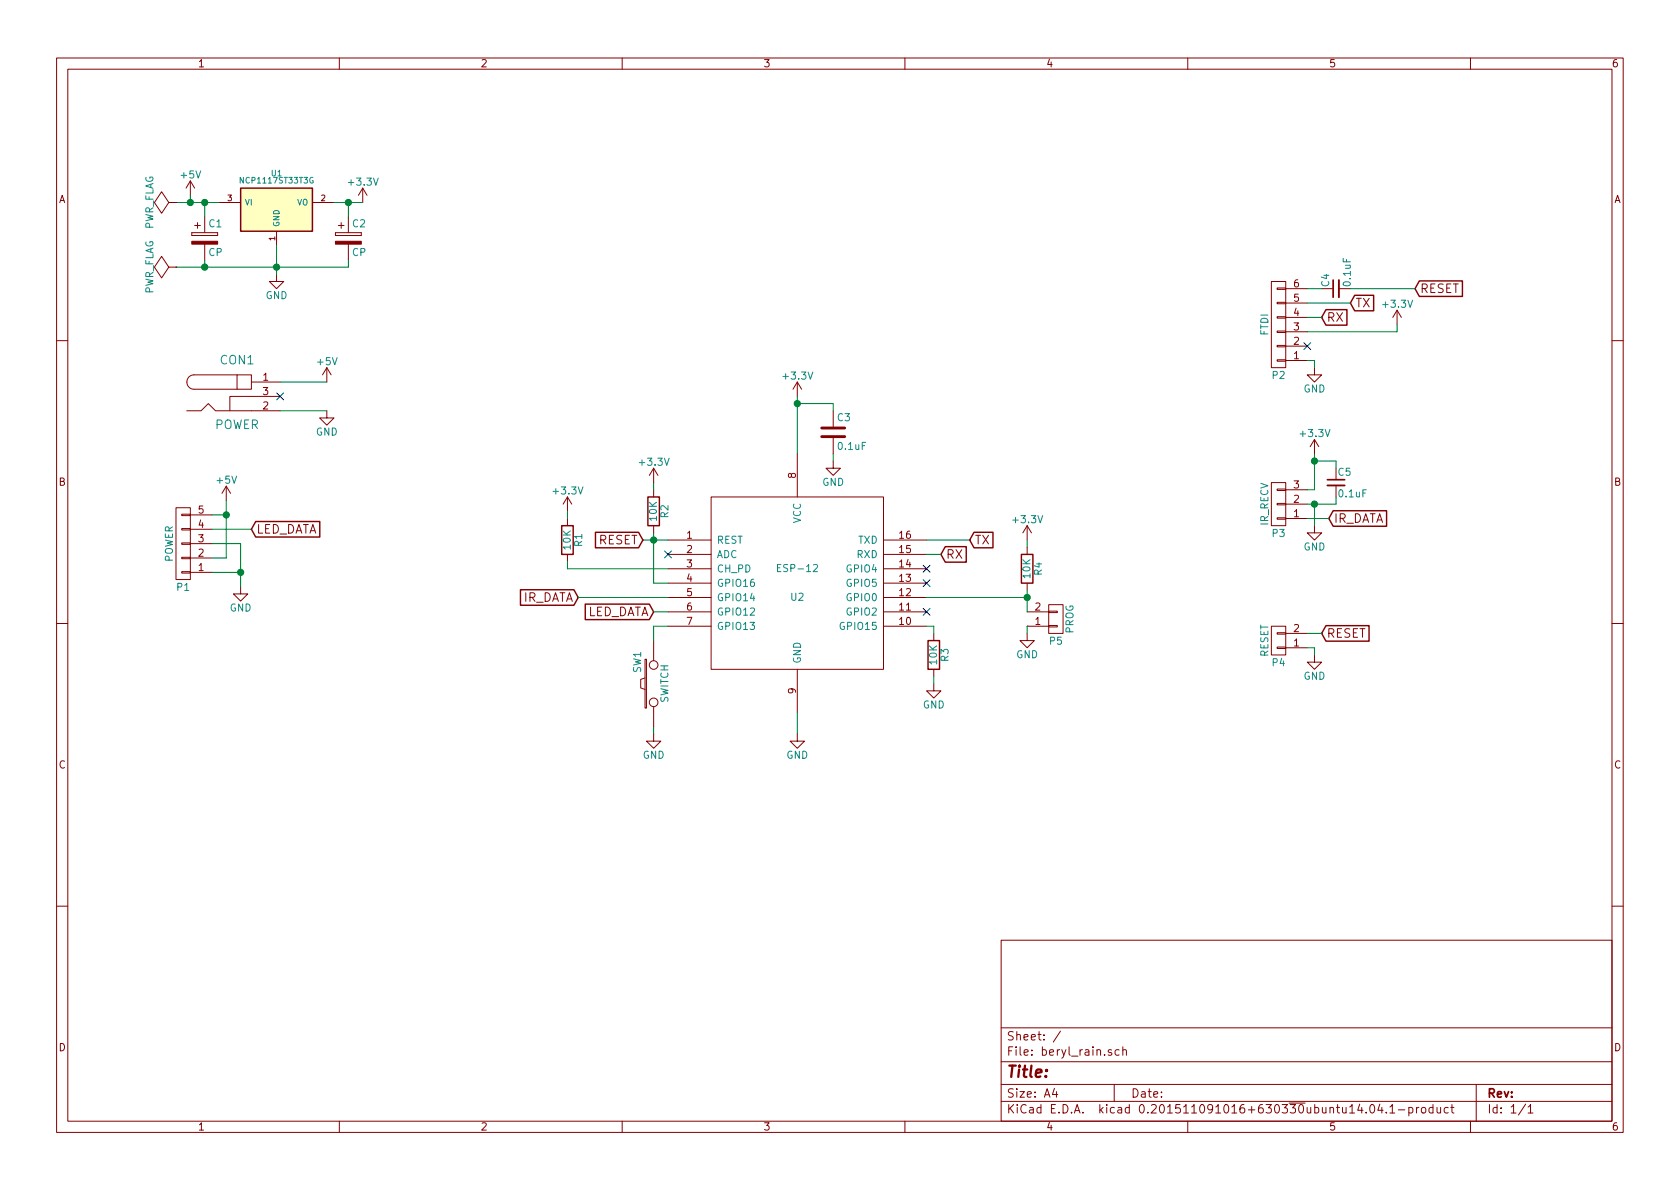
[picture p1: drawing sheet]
<svg xmlns="http://www.w3.org/2000/svg" width="297mm" height="210mm" viewBox="0 0 297 210" stroke-linecap="round" stroke-linejoin="round" font-family="sans-serif">
<g fill="none" stroke="#840000" stroke-width=".18">
<path d="M10 10.3h277v189.9h-277zM12 12.2h273v186.1h-273zM60 10.3v1.9M110 10.3v1.9M160 10.3v1.9M210 10.3v1.9M260 10.3v1.9M29.8 35.8l-1.2-1.9-1.3 1.9 1.3 1.9 1.2-1.9h1.3M31.1 35.8h.1M33.7 32l-.8 1.3M33.7 32v2.5M33.7 32l.7 1.3"/>
<path d="M34.4 39.9h1M34.9 39.4v1M36.2 38.3v2.8M38.7 35.8h3.8M55.2 35.8h3.9M59.8 39.9h1M60.3 39.4v1M61.6 38.3v2.8M64.1 33.3l-.7 1.2M64.1 33.3v2.5M64.1 33.3l.8 1.2M29.8 47.2l-1.2-1.9-1.3 1.9 1.3 1.9 1.2-1.9h1.3"/>
<path d="M31.1 47.2h.1M33.9 41.1v.6zM33.9 41.7h4.6zM33.9 41.1h4.6zM36.2 43.2v2.8M38.5 41.1v.6zM48.9 48.5v1.3h1.3l-1.3 1.2-1.3-1.2h1.3M48.9 40.9v2.5M59.3 41.1v.6zM59.3 41.7h4.6zM59.3 41.1h4.6zM61.6 43.2v2.8"/>
<path d="M63.9 41.1v.6zM224.8 49.8h2.5v15.2h-2.5zM225.8 50.9h1.5v.3h-1.5zM225.8 53.5h1.5v.2h-1.5zM225.8 56h1.5v.3h-1.5zM225.8 58.5h1.5v.3h-1.5zM227.3 58.7h3.8M227.3 56.1h3.8M227.3 53.6h3.8M227.3 51h3.8M236.7 51h2.1M247 54.9l-.7 1.2"/>
<path d="M247 54.9v2.5M247 54.9l.8 1.2M10 60.2h2M33 72.6h2.6l1.2-1.2 1.3 1.2h11.4M41.9 66.3h2.5v2.5h-2.5zM41.9 66.3h-7.6a1.27 1.27 0 0 0-1.3 1.3 1.27 1.27 0 0 0 1.3 1.2h7.6M44.4 67.6h5.1M49.5 70.1h-8.9v2.5M57.8 72.6v1.3h1.3l-1.3 1.3-1.3-1.3h1.3M57.8 65l-.8 1.3M57.8 65v2.6M57.8 65l.7 1.3"/>
<path d="M141 67.6v2.5M141 67.6l-.8 1.2M141 67.6l.7 1.2M147.3 72.6v2.8M147.3 77.5v2.8M225.8 61.1h1.5v.2h-1.5zM225.8 63.6h1.5v.3h-1.5zM227.3 63.7h3.8M227.3 61.2h3.8M232.4 65v1.3h1.3l-1.3 1.3-1.3-1.3h1.3M232.4 77.7l-.8 1.3M232.4 77.7v2.6"/>
<path d="M232.4 77.7l.8 1.3M285 60.2h2M31.1 89.8h2.6v12.7h-2.6zM32.1 90.9h1.6v.3h-1.6zM32.1 93.5h1.6v.2h-1.6zM32.1 96h1.6v.3h-1.6zM32.1 98.5h1.6v.3h-1.6zM33.7 98.7h3.8M33.7 96.1h3.8M33.7 93.6h3.8M33.7 91.1h3.8M40 86l-.8 1.2"/>
<path d="M40 86v2.5M40 86l.8 1.2M100.3 87.9v2.5M100.3 91.7v1.3M100.3 98v1.3M100.3 87.9l-.7 1.2M100.3 87.9l.8 1.2M115.6 82.8v2.5M115.6 86.6v1.3M115.6 93v1.2M115.6 82.8l-.8 1.3M115.6 82.8l.7 1.3"/>
<path d="M118.1 95.5h7.6M118.1 98h7.6M125.7 87.9h30.5v30.5h-30.5zM141 80.3v7.6M147.3 81.5v1.3h1.3l-1.3 1.3-1.3-1.3h1.3M156.2 95.5h7.6M156.2 98h7.6M181.6 93v2.5M181.6 96.8v1.2M181.6 93l-.8 1.2M181.6 93l.8 1.2M224.8 85.3h2.5v7.7h-2.5z"/>
<path d="M225.8 86.5h1.5v.2h-1.5zM225.8 89h1.5v.3h-1.5zM225.8 91.6h1.5v.2h-1.5zM227.3 91.7h3.8M227.3 89.1h3.8M227.3 86.6h3.8M232.4 93v1.2h1.3l-1.3 1.3-1.3-1.3h1.3M236.2 85.8v2.1M10 110.3h2M32.1 101.1h1.6v.2h-1.6zM33.7 101.2h3.8M42.5 103.8v1.2h1.3l-1.3 1.3-1.2-1.3h1.2"/>
<path d="M114 116.6h.3v8.6h-.3zM114 119.9l-.7 .2v1.6l.7 .2M115.6 113.3v3.5M118.1 100.6h7.6M118.1 103.1h7.6M118.1 105.7h7.6M118.1 108.2h7.6M118.1 110.7h7.6M141 118.4v7.6M156.2 100.6h7.6M156.2 103.1h7.6M156.2 105.7h7.6"/>
<path d="M156.2 108.2h7.6M156.2 110.7h7.6M165.1 112v1.3M165.1 118.4v1.2M181.6 112v1.3h1.3l-1.3 1.2-1.3-1.2h1.3M181.6 108.2h3.8M181.6 110.7h3.8M181.6 103.1v1.3M185.4 108.1h1.5v.2h-1.5zM185.4 110.6h1.5v.3h-1.5zM185.4 106.9h2.6v5.1h-2.6zM224.8 110.7h2.5v5.1h-2.5z"/>
<path d="M225.8 111.9h1.5v.2h-1.5zM225.8 114.4h1.5v.3h-1.5zM227.3 114.5h3.8M227.3 112h3.8M232.4 115.8v1.3h1.3l-1.3 1.3-1.3-1.3h1.3M285 110.3h2M115.6 129.8v1.3h1.2l-1.2 1.2-1.3-1.2h1.3M115.6 125v3.5M141 129.8v1.3h1.2l-1.2 1.2-1.3-1.2h1.3M165.1 120.9v1.3h1.3l-1.3 1.2-1.3-1.2h1.3M10 160.2h2M177 166.3h108v32h-108z"/>
<path d="M285 160.2h2M60 198.3v1.9M110 198.3v1.9M160 198.3v1.9M177 194.8h108M177 191.8h108M177 187.8h108M177 181.8h108M186.4 192.5l-.3 1h.9M186.8 193v1M187.5 182.3l-1.3 2M196.5 185.7a.37 .37 0 0 0-.6 .1l.1 .2 .5 .2 .1 .1-.2 .3-.5-.1"/>
<path d="M197 191.8v3M197.9 185.7l-.5-.1-.2 .3v.6l.2 .1 .5-.1M198.5 185.7l.2-.1 .4 .1 .1 .9M198.5 185.1v1.5M210 198.3v1.9M242.3 195.5l.2-.2a.81 .81 0 0 1 .6 .6 .81 .81 0 0 1-.3 .8l-.1 .1a.79 .79 0 0 1-.4-1.3zM244 195.2l-.4 1.1h1M244.3 195.8v1M245.1 196.7v.1M245.7 195.8l.5-.5v1.5M245.7 196.8h.9M247.2 196.3h1.2"/>
<path d="M249.1 195.9l.4-.1 .3 .3-.1 .6h-.6M249.1 195.8v1.5M250.4 195.8v1M250.9 195.8l-.5 .3M251.4 196l.2-.2 .4 .2 .1 .5-.1 .2-.4 .1-.2-.1zM253.4 195.9l-.5-.1-.2 .3v.6l.2 .1 .5-.1M253.4 195.3v1.5M254.1 195.8l.1 .9 .3 .1 .2-.1M254.7 195.8v1M256.1 195.9l-.5-.1-.3 .3 .1 .6 .2 .1 .5-.1M256.5 195.8h.6M256.7 195.3v1.3l.4 .2"/>
<path d="M260 198.3v1.9M261 191.8v6.5M269.7 195.2l-1.2 2M270.2 195.8l.4-.5v1.5M270.2 196.8h.8"/>
<circle cx="115.6" cy="117.6" r=".76"/>
<circle cx="115.6" cy="124.2" r=".76"/>
</g>
<path d="M42.5 33.3h12.7v7.6h-12.7z" fill="#ffffc2" stroke="#ffffc2" stroke-width=".18"/>
<g fill="none" stroke="#840000" stroke-width=".25">
<path d="M42.5 33.3h12.7v7.6h-12.7zM234.4 54.8h3.8v2.7h-3.8l-.7-1.4zM239.5 52.2h3.4v2.8h-3.4l-.7-1.4zM251 49.7h7.6v2.7h-7.6l-.8-1.4zM45.2 92.2h11.3v2.8h-11.3l-.8-1.4zM99.3 93h2v5h-2zM105.3 94.1h7.6l.8 1.4-.8 1.4h-7.6zM114.6 87.9h2v5.1h-2zM167.1 96.7h3.7v2.7h-3.7l-.7-1.4zM172.2 94.1h3.4v2.8h-3.4l-.8-1.4zM180.6 98h2v5.1h-2zM235.7 90.3h9.5v2.8h-9.5l-.8-1.4z"/>
<path d="M92 104.3h9.5l.7 1.4-.7 1.3h-9.5zM103.5 106.8h11.3l.8 1.4-.8 1.4h-11.3zM164.1 113.3h2v5.1h-2zM234.4 110.6h7.7v2.8h-7.7l-.7-1.4z"/>
</g>
<g fill="#840000" stroke="#840000" stroke-width=".18">
<path d="M33.9 42.7h4.6v.5h-4.6z"/>
<path d="M59.3 42.7h4.6v.5h-4.6z"/>
</g>
<g fill="none" stroke="#008400" stroke-width=".18">
<path d="M31.1 35.8h7.6M33.7 34.5v1.3M36.2 35.8v2.5M59.1 35.8h5M61.6 35.8v2.5M36.2 46v1.2M48.9 43.4v5.1M61.6 46v1.2h-30.5M231.1 53.6h7.7M231.1 56.1h2.6M231.1 51h2.6M238.8 51h11.4"/>
<path d="M247 57.4v1.3h-15.9M49.5 67.6h8.3M49.5 72.6h8.3M141 70.1v10.2M141 71.4h6.3v1.2M231.1 63.7h1.3v1.3M37.5 96.1h5v7.7M37.5 91.1h2.5M37.5 93.6h6.9M40 88.5v10.2h-2.5M100.3 99.3v1.3h17.8M100.3 90.4v1.3"/>
<path d="M113.7 95.5h4.4M115.6 85.3v1.3M115.6 94.2v8.9h2.5M147.3 80.3v1.2M163.8 95.5h7.6M163.8 98h2.6M181.6 95.5v1.3M231.1 91.7h3.8M232.4 80.3v6.3h-1.3M232.4 89.1v3.9M232.4 81.5h3.8v1.3M236.2 87.9v1.2h-5.1"/>
<path d="M37.5 101.2h5M102.2 105.7h15.9M115.6 108.2h2.5M118.1 110.7h-2.5v2.6M163.8 105.7h17.8M163.8 110.7h1.3v1.3M165.1 119.6v1.3M181.6 110.7h.1M181.6 104.4v3.8M181.6 110.7v1.3M231.1 114.5h1.3v1.3M231.1 112h2.6"/>
<path d="M115.6 128.5v1.3M141 126v3.8"/>
</g>
<g fill="#008400" stroke="#008400" stroke-width=".25">
<circle cx="48.9" cy="47.2" r=".51"/>
<circle cx="36.2" cy="35.8" r=".51"/>
<circle cx="61.6" cy="35.8" r=".51"/>
<circle cx="141" cy="71.4" r=".51"/>
<circle cx="181.6" cy="105.7" r=".51"/>
<circle cx="232.4" cy="89.1" r=".51"/>
<circle cx="232.4" cy="81.5" r=".51"/>
<circle cx="115.6" cy="95.5" r=".51"/>
<circle cx="33.7" cy="35.8" r=".51"/>
<circle cx="36.2" cy="47.2" r=".51"/>
<circle cx="42.5" cy="101.2" r=".51"/>
<circle cx="40" cy="91.1" r=".51"/>
</g>
<path d="M143.8 99.9l.5-.1 .2 .1 .1 .3-.8 .9h.8" fill="none" stroke="#008484" stroke-width=".18"/>
<path d="M145.3 77.2h4.1M145.3 75.7h4.1" fill="none" stroke="#840000" stroke-width=".51"/>
<path d="M48.9 69.5l1.2 1.2M50.1 69.5l-1.2 1.2M230.5 60.6l1.2 1.2M231.7 60.6l-1.2 1.2M117.5 97.4l1.2 1.2M118.7 97.4l-1.2 1.2M163.2 100l1.2 1.2M164.4 100l-1.2 1.2M163.2 102.5l1.2 1.2M163.2 107.6l1.2 1.2M164.4 102.5l-1.2 1.2M164.4 107.6l-1.2 1.2" fill="none" stroke="#000084" stroke-width=".18"/>
<path d="M236.7 49.5v3.1M234.7 85.8h3" fill="none" stroke="#840000" stroke-width=".33"/>
<path d="M235.7 49.5v3.1M234.7 84.8h3" fill="none" stroke="#840000" stroke-width=".3"/>
<text font-size="2.8" fill="#840000" x="178" y="190.5">Title:</text>
<g font-size="2.1" fill="#840000">
<text x="251.1" y="51.8">RESET</text>
<text x="234.6" y="56.9">RX</text>
<text x="239.7" y="54.4">TX</text>
<text x="45.4" y="94.4">LED_DATA</text>
<text x="235.9" y="92.5">IR_DATA</text>
<text x="105.7" y="96.3">RESET</text>
<text x="167.3" y="98.8">RX</text>
<text x="172.4" y="96.3">TX</text>
<text x="92.1" y="106.4">IR_DATA</text>
<text x="103.3" y="109">LED_DATA</text>
<text x="234.6" y="112.8">RESET</text>
<text x="178" y="184">Sheet: /</text>
<text x="178" y="186.7">File: beryl_rain.sch</text>
<text x="178" y="196.9">KiCad E.D.A. kicad 0.201511091016+630330ubuntu14.04.1-product</text>
<text x="178" y="194.1">Size: A4</text>
<text x="200" y="194.1">Date:</text>
<text x="263" y="194.1">Rev:</text>
<text x="263" y="196.9">Id: 1/1</text>
</g>
<g font-size="2.1" fill="#008484">
<text x="39" y="64.4">CON1</text>
<text x="37.9" y="75.9">POWER</text>
</g>
<g font-size="1.8" fill="#840000">
<text x="35" y="11.9">1</text>
<text x="85" y="11.9">2</text>
<text x="135" y="11.9">3</text>
<text x="185" y="11.9">4</text>
<text x="235" y="11.9">5</text>
<text x="285" y="11.9">6</text>
<text x="10.4" y="35.9">A</text>
<text x="285.4" y="35.9">A</text>
<text x="228.8" y="53.3">5</text>
<text x="228.8" y="50.8">6</text>
<text x="228.8" y="58.4">3</text>
<text x="228.8" y="55.9">4</text>
<text x="228.8" y="63.5">1</text>
<text x="228.8" y="61">2</text>
<text x="46.5" y="67.3">1</text>
<text x="46.5" y="69.8">3</text>
<text x="46.5" y="72.4">2</text>
<text x="10.4" y="85.9">B</text>
<text x="140.7" y="84.6" transform="rotate(-90 140.7 84.6)">8</text>
<text x="228.8" y="88.9">2</text>
<text x="228.8" y="86.4">3</text>
<text x="285.4" y="85.9">B</text>
<text x="35.1" y="95.9">3</text>
<text x="35.1" y="93.3">4</text>
<text x="35.1" y="90.8">5</text>
<text x="121.4" y="95.2">1</text>
<text x="159.1" y="95.2">16</text>
<text x="228.8" y="91.4">1</text>
<text x="35.1" y="101">1</text>
<text x="35.1" y="98.4">2</text>
<text x="121.4" y="97.8">2</text>
<text x="121.4" y="100.3">3</text>
<text x="159.1" y="100.3">14</text>
<text x="159.1" y="97.8">15</text>
<text x="121.4" y="102.9">4</text>
<text x="121.4" y="105.4">5</text>
<text x="121.4" y="107.9">6</text>
<text x="159.1" y="107.9">11</text>
<text x="159.1" y="105.4">12</text>
<text x="159.1" y="102.9">13</text>
<text x="183" y="107.9">2</text>
<text x="121.4" y="110.5">7</text>
<text x="159.1" y="110.5">10</text>
<text x="183" y="110.5">1</text>
<text x="228.8" y="111.8">2</text>
<text x="228.8" y="114.3">1</text>
<text x="140.7" y="122.7" transform="rotate(-90 140.7 122.7)">9</text>
<text x="10.4" y="135.9">C</text>
<text x="285.4" y="135.9">C</text>
<text x="10.4" y="185.9">D</text>
<text x="285.4" y="185.9">D</text>
<text x="35" y="199.9">1</text>
<text x="85" y="199.9">2</text>
<text x="135" y="199.9">3</text>
<text x="185" y="199.9">4</text>
<text x="235" y="199.9">5</text>
<text x="285" y="199.9">6</text>
</g>
<g font-size="1.8" fill="#008484">
<text x="32.1" y="31.5">+5V</text>
<text x="61.8" y="32.8">+3.3V</text>
<text x="27.1" y="40.7" transform="rotate(-90 27.1 40.7)">PWR_FLAG</text>
<text x="37" y="40.2">C1</text>
<text x="62.4" y="40.2">C2</text>
<text x="36.9" y="45.3">CP</text>
<text x="62.3" y="45.3">CP</text>
<text x="27.1" y="52.2" transform="rotate(-90 27.1 52.2)">PWR_FLAG</text>
<text x="46.9" y="52.9">GND</text>
<text x="235" y="50.7" transform="rotate(-90 235 50.7)">C4</text>
<text x="238.8" y="50.5" transform="rotate(-90 238.8 50.5)">0.1uF</text>
<text x="224.2" y="59.4" transform="rotate(-90 224.2 59.4)">FTDI</text>
<text x="244.7" y="54.4">+3.3V</text>
<text x="56.2" y="64.6">+5V</text>
<text x="138.6" y="67.1">+3.3V</text>
<text x="225" y="67">P2</text>
<text x="230.5" y="69.4">GND</text>
<text x="55.8" y="77">GND</text>
<text x="148.1" y="74.5">C3</text>
<text x="230.1" y="77.3">+3.3V</text>
<text x="113.2" y="82.3">+3.3V</text>
<text x="148.3" y="79.5">0.1uF</text>
<text x="38.4" y="85.5">+5V</text>
<text x="98" y="87.4">+3.3V</text>
<text x="145.4" y="85.9">GND</text>
<text x="236.6" y="84.1">C5</text>
<text x="236.8" y="87.9">0.1uF</text>
<text x="116.1" y="92" transform="rotate(-90 116.1 92)">10K</text>
<text x="118.2" y="91.5" transform="rotate(-90 118.2 91.5)">R2</text>
<text x="141.6" y="92.6" transform="rotate(-90 141.6 92.6)">VCC</text>
<text x="179.3" y="92.5">+3.3V</text>
<text x="224.2" y="93" transform="rotate(-90 224.2 93)">IR_RECV</text>
<text x="225" y="94.9">P3</text>
<text x="30.6" y="99.5" transform="rotate(-90 30.6 99.5)">POWER</text>
<text x="100.9" y="97.1" transform="rotate(-90 100.9 97.1)">10K</text>
<text x="102.9" y="96.6" transform="rotate(-90 102.9 96.6)">R1</text>
<text x="126.7" y="96.1">REST</text>
<text x="126.7" y="98.7">ADC</text>
<text x="126.7" y="101.2">CH_PD</text>
<text x="137.9" y="101.1">ESP-12</text>
<text x="149.8" y="101.2">GPIO4</text>
<text x="151.5" y="98.7">RXD</text>
<text x="151.7" y="96.1">TXD</text>
<text x="184.2" y="101.7" transform="rotate(-90 184.2 101.7)">R4</text>
<text x="230.5" y="97.3">GND</text>
<text x="31.3" y="104.5">P1</text>
<text x="126.7" y="103.8">GPIO16</text>
<text x="126.7" y="106.3">GPIO14</text>
<text x="139.9" y="106.2">U2</text>
<text x="149.8" y="106.3">GPIO0</text>
<text x="149.8" y="103.8">GPIO5</text>
<text x="182.2" y="102.2" transform="rotate(-90 182.2 102.2)">10K</text>
<text x="40.6" y="108.1">GND</text>
<text x="126.7" y="108.8">GPIO12</text>
<text x="126.7" y="111.4">GPIO13</text>
<text x="148.8" y="111.4">GPIO15</text>
<text x="149.8" y="108.8">GPIO2</text>
<text x="185.6" y="114">P5</text>
<text x="189.8" y="112.1" transform="rotate(-90 189.8 112.1)">PROG</text>
<text x="113.3" y="119" transform="rotate(-90 113.3 119)">SW1</text>
<text x="141.6" y="117.3" transform="rotate(-90 141.6 117.3)">GND</text>
<text x="165.7" y="117.4" transform="rotate(-90 165.7 117.4)">10K</text>
<text x="167.7" y="116.9" transform="rotate(-90 167.7 116.9)">R3</text>
<text x="179.7" y="116.4">GND</text>
<text x="224.2" y="116.2" transform="rotate(-90 224.2 116.2)">RESET</text>
<text x="225" y="117.8">P4</text>
<text x="118.2" y="124.4" transform="rotate(-90 118.2 124.4)">SWITCH</text>
<text x="163.1" y="125.3">GND</text>
<text x="230.5" y="120.2">GND</text>
<text x="113.6" y="134.2">GND</text>
<text x="139" y="134.2">GND</text>
</g>
<g font-size="1.4" fill="#840000">
<text x="40.3" y="35.6">3</text>
<text x="56.8" y="35.6">2</text>
<text x="48.6" y="42.5" transform="rotate(-90 48.6 42.5)">1</text>
</g>
<g font-size="1.4" fill="#008484">
<text x="42.8" y="32.4">NCP1117ST33T3G</text>
<text x="48" y="31.2">U1</text>
<text x="43.3" y="36.3">VI</text>
<text x="49.4" y="40.1" transform="rotate(-90 49.4 40.1)">GND</text>
<text x="52.4" y="36.3">VO</text>
</g>
</svg>
